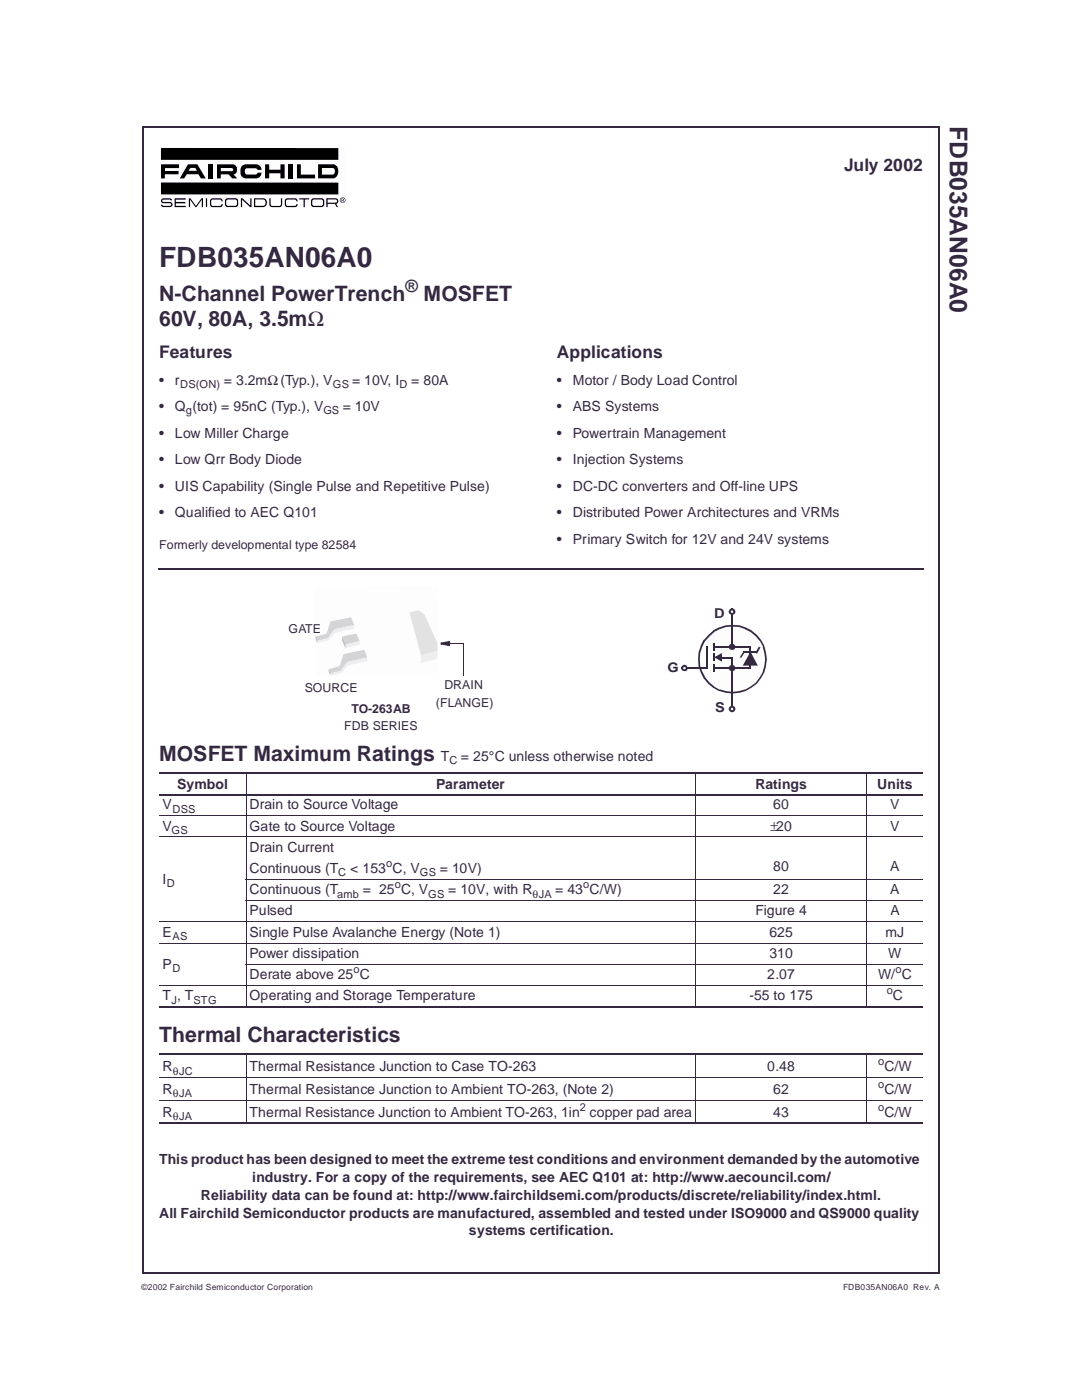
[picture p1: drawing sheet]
<svg xmlns="http://www.w3.org/2000/svg" width="216mm" height="279mm" viewBox="0 0 216 279" stroke-linecap="round" stroke-linejoin="round" font-family="sans-serif">
<path d="M28.6 25.2v228.8M28.6 25.4h159M187.4 25.4v228.8M28.4 254h159" fill="none" stroke="#352942" stroke-width=".34"/>
<path d="M31.9 29.5h37v11.9h-37z" fill="#fefdfd"/>
<g fill="#000">
<path d="M32.1 32.8h3.6v.7h-2.8v.6h2.7v.7h-2.7v.8h-.8zM34.8 39.6h2.2l.1 .2h-2v.5h1.9v.3h-1.9v.5h2v.2h-2.3zM37.7 39.6h.3l1.1 1.5 1.1-1.5h.3v1.7h-.2v-1.5l-1.1 1.5h-.2l-1.1-1.5v1.5h-.2zM41.1 39.6h.2v1.7h-.2zM41.6 32.8h.8v2.8h-.8zM48.2 33.2l.5-.4h.4h2a1.12 1.12 0 0 1 1.1 1.1h-.8l-.4-.3h-1.9a.7 .7 0 0 0 .2 1.2h1.7l.4-.3h.8a1.08 1.08 0 0 1-1.1 1.1h-2a1.46 1.46 0 0 1-.9-2.4zM52.9 32.8h.8v1.1h2.3v-1.1h.8v2.8h-.8v-1h-2.3v1h-.8zM53.7 39.6h.3v1.2l.1 .3h1.8l.2-.4v-1.1h.2v1.1a.54 .54 0 0 1-.5 .6h-1.8l-.3-.5zM57.7 32.8h.8v2.8h-.8zM59.3 32.8h.7v2h2.9v.8h-3.6zM59.7 39.6h2v.2h-.9v1.5h-.2v-1.5h-.9zM32.1 29.5l35.4 .1v2.3h-35.4z"/>
<path d="M32.1 36.4h35.4v2.4h-35.4zM32.2 39.8l.5-.2h1.4l.2 .4-.6-.2h-1l-.3 .3 .3 .2h1.2a.51 .51 0 0 1 .5 .5 .51 .51 0 0 1-.5 .5h-1.5l-.3-.5h.3l.2 .3h1.3l.3-.3-.3-.2h-1.3a.47 .47 0 0 1-.4-.3 .47 .47 0 0 1 0-.5zM42 39.8l.4-.2h1.5a.54 .54 0 0 1 .5 .6h-.2v-.2l-.3-.2h-1.4l-.3 .2-.1 .8 .4 .3h1.4l.3-.2v-.2h.2a.54 .54 0 0 1-.5 .6h-1.7a1.27 1.27 0 0 1-.2-1.5zM48.1 39.6h.3l1.5 1.4v-1.4h.3v1.7h-.3l-1.6-1.5v1.5h-.2zM56.9 39.8l.5-.2h1.4a.54 .54 0 0 1 .6 .6h-.3v-.2l-.3-.2h-1.4l-.3 .2v.8l.3 .3h1.4l.3-.2v-.2h.3a.54 .54 0 0 1-.6 .6h-1.7a1.27 1.27 0 0 1-.2-1.5z"/>
<path d="M37.5 32.8l-1.6 2.8h.8l.6-.8h2.3l.5 .8h.9l-1.6-2.8zM38 33.5h1l.3 .6h-1.7z"/>
<path d="M43.3 32.8v2.8h.8v-.8h1.5l.7 .8h1l-.7-.8a1.04 1.04 0 0 0 .7-1 1.04 1.04 0 0 0-.9-1zM44.1 33.5h2.1a.31 .31 0 0 1 .3 .3 .31 .31 0 0 1-.3 .4h-2.1z"/>
<path d="M45 39.8a1.27 1.27 0 0 0 .1 1.4h2.2a1.19 1.19 0 0 0 0-1.6h-1.9zM45.2 40l.3-.2 1.6 .1a.94 .94 0 0 1 .1 1l-.3 .2-1.6-.1a.95 .95 0 0 1-.1-1z"/>
<path d="M50.7 39.6v1.7h1.8a.89 .89 0 0 0 .8-1 .89 .89 0 0 0-1.1-.7zM50.9 39.8h1.6a.67 .67 0 0 1 .5 .6 .67 .67 0 0 1-.5 .7h-1.6z"/>
<path d="M62.1 39.8a1.27 1.27 0 0 0 .2 1.5h2.1a1.19 1.19 0 0 0 0-1.7h-1.8zM62.5 39.9h1.8a.95 .95 0 0 1 .1 1l-.3 .2-1.6-.1a.95 .95 0 0 1-.1-1z"/>
<path d="M63.5 32.8v2.8h3.1a1.55 1.55 0 0 0 .9-1.4 1.55 1.55 0 0 0-.9-1.4zM64.2 33.5h2.2a.72 .72 0 0 1 .4 .7 .72 .72 0 0 1-.4 .7l-2.2-.1z"/>
<path d="M67.9 39.9a.5 .5 0 0 1 1 0 .5 .5 0 0 1-1 0zM67.8 39.9a.56 .56 0 0 0 1.1 0 .56 .56 0 0 0-1.1 0zM68.2 39.6v.7l.1-.3 .4 .3-.2-.3 .1-.2v-.1zM68.3 39.7h.2v.2h-.2z"/>
<path d="M65.1 39.6v1.7h.3v-.6h1.4l.4 .6h.3l-.4-.6 .1-.1a.63 .63 0 0 0 .2-.9l-.6-.1zM65.4 39.8h1.6l.3 .4-.4 .2h-1.5z"/>
</g>
<g fill="none" stroke="#352942" stroke-width=".2">
<path d="M49.1 154.2v46.9M138.8 154.2v46.9M173 154.2v46.9M31.8 162.8h152.4M31.8 167h152.4M49 175.5h135.2M49 179.7h135.2M31.8 184h152.4M31.8 188.2h152.4M31.8 196.7h152.4M49 192.4h135.2M31.8 215h152.4"/>
<path d="M31.8 219.6h152.4M49.1 210.2v14.2M138.8 210.2v14.2M173 210.2v14.2"/>
</g>
<path d="M31.8 154.3h152.4M31.8 158.6h152.4M31.8 200.9h152.4M31.8 210.4h152.4M31.8 224.2h152.4" fill="none" stroke="#352942" stroke-width=".34"/>
<g fill="#352942">
<path d="M31.6 113.4h.2v.3h-.2z"/>
<path d="M184.2 113.4h.1v.3h-.1z"/>
</g>
<path d="M31.8 113.5h152.4" fill="none" stroke="#352942" stroke-width=".34"/>
<circle cx="146.1" cy="131.6" r="6.7" fill="#fefdfd"/>
<g fill="#352942">
<path d="M140.4 127.7h.1a6.7 6.7 0 0 1 3-2.5 6.8 6.8 0 0 1 9.5 6.4h-.3l-.4-2.6-.7-1.2-1.8-1.7-2.3-1h-2.7l-1.2 .5-1.2 .5-1.7 1.7-1 2.4-.1 1.4 .1 1.3 1 2.3 1.7 1.8 1.2 .7 2.6 .4 2.5-.5-.1 .1a6.4 6.4 0 0 0 3.7-3.7l-.1 .1 .5-2.5h.3a6.9 6.9 0 0 1-8.9 6.5 6.9 6.9 0 0 1-3.7-10.4z"/>
<path d="M152.7 131.6h.3z"/>
<path d="M145.9 129h.3v.2h-.3z"/>
<path d="M145.9 121.4h.3v.2h-.3z"/>
</g>
<path d="M146.1 121.6v7.4" fill="none" stroke="#352942" stroke-width=".34"/>
<g fill="#352942">
<path d="M145.9 131.1h.3v.1h-.3z"/>
<path d="M145.9 142h.3v.1h-.3z"/>
</g>
<path d="M146.1 131.2v10.8" fill="none" stroke="#352942" stroke-width=".34"/>
<g fill="#352942">
<path d="M141.1 133.2h.1v.3h-.1z"/>
<path d="M135.9 133.2h.2v.3h-.2z"/>
</g>
<path d="M136.1 133.3h5" fill="none" stroke="#352942" stroke-width=".34"/>
<g fill="#352942">
<path d="M142.3 128.3h.3v.1h-.3z"/>
<path d="M142.3 129.7h.3v.2h-.3z"/>
<path d="M142.3 128.4h.3v1.3h-.3z"/>
<path d="M142.3 133.2h.2v.3h-.2z"/>
<path d="M149.6 133.2h.2v.3h-.2z"/>
</g>
<path d="M142.5 133.3h7.1" fill="none" stroke="#352942" stroke-width=".34"/>
<g fill="#352942">
<path d="M142.5 131.2l1.5-.9v.4l-1.1 .6-.1-.2 1.2 .6-.2 .2-.1-.7h.3v.9z"/>
<path d="M143.7 130.6h.3v.6h-.3z"/>
<path d="M143.9 131.1h.1v.3h-.1z"/>
<path d="M146.1 131.1h.1v.3h-.1z"/>
</g>
<path d="M142.9 131.2l1-.6v1.2z" fill="#352942"/>
<path d="M144 131.2h2.1" fill="none" stroke="#352942" stroke-width=".34"/>
<g fill="#352942">
<path d="M149.6 128.9h.2v.4h-.2z"/>
<path d="M142.4 128.9h.2v.4h-.2z"/>
</g>
<path d="M142.6 129.1h7" fill="none" stroke="#352942" stroke-width=".34"/>
<g fill="#352942">
<path d="M149.5 133.2h.3v.1h-.3z"/>
<path d="M149.5 129h.3v.2h-.3z"/>
</g>
<path d="M149.6 129.2v4" fill="none" stroke="#352942" stroke-width=".34"/>
<g fill="#352942">
<path d="M140.9 128.9h.3v.1h-.3z"/>
<path d="M140.9 133.2h.3v.1h-.3z"/>
</g>
<path d="M141.1 129v4.2" fill="none" stroke="#352942" stroke-width=".34"/>
<g fill="#352942">
<path d="M142.3 130.4h.3v.2h-.3z"/>
<path d="M142.3 131.8h.3v.2h-.3z"/>
<path d="M142.3 130.6h.3v1.2h-.3z"/>
<path d="M142.3 132.5h.3v.2h-.3z"/>
<path d="M142.3 133.9h.3v.2h-.3z"/>
<path d="M142.3 132.7h.3v1.2h-.3z"/>
<path d="M145.6 128.7l.4-.3a.74 .74 0 0 1 .7 .6l-.3 .2-.2-.3h.1l-.3-.1h.2l-.4 .1h.1l-.2 .3v-.2l.2 .4-.1-.1h.6l-.2 .1 .2-.4 .3 .2a.66 .66 0 0 1-.8 .5 .66 .66 0 0 1-.3-1z"/>
<path d="M146.4 129v.2l.3-.2v.2z"/>
<path d="M145.6 132.9l.4-.2a.74 .74 0 0 1 .7 .6l-.3 .1-.2-.3 .1 .1-.3-.2h.2l-.4 .2 .1-.1-.2 .3v-.1l.2 .3-.1-.1h.6l-.2 .1 .2-.3 .3 .1a.66 .66 0 0 1-.8 .5 .66 .66 0 0 1-.3-1z"/>
<path d="M146.4 133.3v.1l.3-.1v.1z"/>
</g>
<g fill="#352942">
<circle cx="146.1" cy="129.1" r=".5"/>
<circle cx="146.1" cy="133.3" r=".5"/>
</g>
<circle cx="146.1" cy="122.1" r=".5" fill="#fefdfd"/>
<g fill="#352942">
<path d="M145.6 121.7l.4-.3a.74 .74 0 0 1 .7 .6l-.3 .2-.2-.4 .1 .1-.3-.2h.2l-.4 .2 .1-.1-.2 .4v-.2l.2 .3h-.1h.6h-.2l.2-.3 .3 .2a.66 .66 0 0 1-.8 .4 .66 .66 0 0 1-.3-.9z"/>
<path d="M146.4 122v.2l.3-.2v.2z"/>
</g>
<circle cx="146.1" cy="141.5" r=".47" fill="#fefdfd"/>
<g fill="#352942">
<path d="M145.6 141l.5-.1 .5 .1 .1 .4-.3 .2-.2-.4 .2 .1h-.6l.1-.1-.2 .4v-.2l.2 .3-.1-.1 .4 .2h-.2l.3-.2-.1 .1 .2-.3 .3 .2a.67 .67 0 0 1-.9 .5 .67 .67 0 0 1-.2-1.1z"/>
<path d="M146.4 141.4v.2l.3-.2v.2z"/>
</g>
<circle cx="136.5" cy="133.3" r=".47" fill="#fefdfd"/>
<g fill="#352942">
<path d="M136.1 132.9l.6-.2 .3 .1 .2 .5-.4 .1v-.3v.1l-.3-.2h.2l-.4 .2 .1-.1-.1 .3v-.1l.1 .3-.1-.1h.6l-.1 .2v-.4l.4 .1a.62 .62 0 0 1-.9 .5 .62 .62 0 0 1-.2-1z"/>
<path d="M136.8 133.3l.4 .1z"/>
<path d="M148.4 130l.2 .2-.1 .1-.2-.2z"/>
<path d="M147.6 131.1h.1l.2 .1v.1z"/>
<path d="M148.3 130.1l.2 .2-.6 .9-.2-.1z"/>
<path d="M149.8 130l1.4 2.8h-2.8v-.3l2.7 .1-.4 .2-1.2-2.3z"/>
<path d="M149.6 130.3l.3 .2-1.3 2.3h-.4z"/>
<path d="M148.3 130h.1v.4h-.1z"/>
<path d="M150.9 130h.2v.4h-.2z"/>
</g>
<path d="M149.7 130.4l1.2 2.3h-2.5z" fill="#352942"/>
<path d="M148.4 130.2h2.5" fill="none" stroke="#352942" stroke-width=".34"/>
<g fill="#352942">
<path d="M150.8 130.1l.4 .2-.1 .2-.4-.2z"/>
<path d="M151.4 129l.3 .2v.2l-.4-.2z"/>
<path d="M151.3 129.2l.4 .2-.5 .9-.4-.2z"/>
</g>
<path d="M62.6 117.3l24.6-.4 .4 17.7-24.7 .4z" fill="#fefdfd"/>
<path d="M81.7 122.2l1.8-.4 1.2 .9 2.6 5.5v1.7l-3.2 1z" fill="#e2e2e2"/>
<path d="M84 130.7l3.3-.8-.1 1.6-3.2 .8z" fill="#eee"/>
<path d="M68.3 127l2.8-.6 .6 1.6-2.7 .6z" fill="#d2d2d2"/>
<path d="M69 128.6l2.7-.6v.7l-2.8 .7z" fill="#eee"/>
<path d="M68.3 127l.7 1.6-.1 .8-.6-1.6z" fill="#c1c1c1"/>
<path d="M65.5 133.6l2.1-.6 .5 .9-2.1 .5z" fill="#d2d2d2"/>
<path d="M66 134.4l2.1-.5 .2 .4-2.3 .5z" fill="#eee"/>
<path d="M68.5 130.5l4.2-.8 .6 1.5-4 .9z" fill="#d2d2d2"/>
<path d="M69.3 132.1l4-.9v.8l-4 .8z" fill="#eee"/>
<path d="M68.5 130.5l.9 1.6-1 1.3-.4-1z" fill="#d2d2d2"/>
<path d="M69.4 132.1l.4 .3-1 1.1-.4-.1z" fill="#eee"/>
<path d="M65.5 133.6l.5 .8v.4l-.4-.8z" fill="#c1c1c1"/>
<path d="M68 132.4l.4 1-.3 .5-.5-.8z" fill="#d2d2d2"/>
<path d="M68.4 133.4l.4 .1-.5 .8-.2-.4z" fill="#eee"/>
<path d="M62.9 127l2.1-.5 .4 .9-2 .5z" fill="#d2d2d2"/>
<path d="M63.4 127.9l2-.5 .2 .4-2.3 .5z" fill="#eee"/>
<path d="M65.9 124l4.2-.8 .6 1.5-4 .9z" fill="#d2d2d2"/>
<path d="M66.7 125.6l4-.9-.1 .8-3.9 .8z" fill="#eee"/>
<path d="M65.9 124l.8 1.6-.9 1.3-.4-1z" fill="#d2d2d2"/>
<path d="M66.7 125.6l.5 .3-1 1.1-.4-.1z" fill="#eee"/>
<path d="M62.9 127l.5 .9-.1 .4-.3-.8z" fill="#c1c1c1"/>
<path d="M65.4 125.9l.4 1-.4 .5-.4-.8z" fill="#d2d2d2"/>
<path d="M65.8 126.9l.4 .1-.6 .8-.2-.4z" fill="#eee"/>
<g fill="#352942">
<path d="M89.1 128.3h.8v.2h-.8z"/>
<path d="M87.9 128.3l1.8-.4 .2 .4-.2-.4 .1 .4-1.8 .3v-.3l1.8 .3-.1 .3-.7-.3 .2-.3 .7 .3-.2 .3-1.8-.3z"/>
<path d="M88.7 128.4l1-.5 .2 .4-.7 .3z"/>
<path d="M92.5 134.7l.2 .1z"/>
</g>
<path d="M88 128.4l1.8-.3-.7 .3 .7 .4z" fill="#352942"/>
<path d="M92.6 128.3v6.4" fill="none" stroke="#352942" stroke-width=".2"/>
<path d="M89.9 128.3v.2z" fill="#352942"/>
<path d="M89.9 128.4h2.7" fill="none" stroke="#352942" stroke-width=".2"/>
<text font-size="5.6" fill="#352942" x="31.8" y="53.3">FDB035AN06A0</text>
<text font-size="4.9" fill="#352942" x="189.5" y="25.2" transform="rotate(90 189.5 25.2)">FDB035AN06A0</text>
<g font-size="4.2" fill="#352942">
<text x="31.8" y="65">60V, 80A, 3.5mΩ</text>
<text x="31.8" y="60">N-Channel PowerTrench</text>
<text x="84.5" y="60">MOSFET</text>
<text x="31.8" y="151.9">MOSFET Maximum Ratings</text>
<text x="31.8" y="207.9">Thermal Characteristics</text>
</g>
<g font-size="3.5" fill="#352942">
<text x="168.4" y="34.1">July 2002</text>
<text x="31.8" y="71.5">Features</text>
<text x="111.1" y="71.5">Applications</text>
</g>
<text font-size="3.4" fill="#352942" x="80.9" y="58.3">®</text>
<g font-size="2.8" fill="#352942">
<text x="31.8" y="76.8">•</text>
<text x="34.9" y="76.8">r</text>
<text x="44.6" y="76.8">= 3.2mΩ (Typ.), V</text>
<text x="70.3" y="76.8">= 10V, I</text>
<text x="82.1" y="76.8">= 80A</text>
<text x="111.1" y="76.8">•</text>
<text x="114.3" y="76.8">Motor / Body Load Control</text>
<text x="31.8" y="82">•</text>
<text x="34.9" y="82">Q (tot) = 95nC (Typ.), V</text>
<text x="68.4" y="82">= 10V</text>
<text x="111.1" y="82">•</text>
<text x="114.3" y="82">ABS Systems</text>
<text x="31.8" y="87.4">•</text>
<text x="34.9" y="87.4">Low Miller Charge</text>
<text x="111.1" y="87.4">•</text>
<text x="114.3" y="87.4">Powertrain Management</text>
<text x="31.8" y="92.6">•</text>
<text x="34.9" y="92.6">Low Qrr Body Diode</text>
<text x="111.1" y="92.6">•</text>
<text x="114.3" y="92.6">Injection Systems</text>
<text x="31.8" y="98">•</text>
<text x="34.9" y="98">UIS Capability (Single Pulse and Repetitive Pulse)</text>
<text x="111.1" y="98">•</text>
<text x="114.3" y="98">DC-DC converters and Off-line UPS</text>
<text x="31.8" y="103.2">•</text>
<text x="34.9" y="103.2">Qualified to AEC Q101</text>
<text x="111.1" y="103.2">•</text>
<text x="114.3" y="103.2">Distributed Power Architectures and VRMs</text>
<text x="111.1" y="108.5">•</text>
<text x="114.3" y="108.5">Primary Switch for 12V and 24V systems</text>
<text x="88" y="151.9">T</text>
<text x="92" y="151.9">= 25°C unless otherwise noted</text>
<text x="32.5" y="161.5">V</text>
<text x="35.3" y="157.5">Symbol</text>
<text x="49.8" y="161.5">Drain to Source Voltage</text>
<text x="87.1" y="157.5">Parameter</text>
<text x="150.7" y="157.5">Ratings</text>
<text x="154.3" y="161.5">60</text>
<text x="175" y="157.5">Units</text>
<text x="177.7" y="161.5">V</text>
<text x="32.5" y="165.8">V</text>
<text x="49.8" y="165.8">Gate to Source Voltage</text>
<text x="153.8" y="165.8">±20</text>
<text x="177.7" y="165.8">V</text>
<text x="49.8" y="170">Drain Current</text>
<text x="154.3" y="173.8">80</text>
<text x="177.7" y="173.8">A</text>
<text x="32.5" y="176.4">I</text>
<text x="49.8" y="178.5">Continuous (T</text>
<text x="49.8" y="174.2">Continuous (T</text>
<text x="69.9" y="174.2">&lt; 153 C, V</text>
<text x="72.4" y="178.5">= 25 C, V</text>
<text x="87.7" y="174.2">= 10V)</text>
<text x="89.4" y="178.5">= 10V, with R</text>
<text x="110.8" y="178.5">= 43 C/W)</text>
<text x="154.3" y="178.5">22</text>
<text x="177.7" y="178.5">A</text>
<text x="49.8" y="182.7">Pulsed</text>
<text x="150.7" y="182.7">Figure 4</text>
<text x="177.7" y="182.7">A</text>
<text x="32.5" y="186.9">E</text>
<text x="49.8" y="186.9">Single Pulse Avalanche Energy (Note 1)</text>
<text x="49.8" y="191.2">Power dissipation</text>
<text x="153.5" y="186.9">625</text>
<text x="153.5" y="191.2">310</text>
<text x="176.7" y="186.9">mJ</text>
<text x="177.2" y="191.2">W</text>
<text x="32.5" y="193.3">P</text>
<text x="49.8" y="195.4">Derate above 25 C</text>
<text x="153.1" y="195.4">2.07</text>
<text x="175.2" y="195.4">W/ C</text>
<text x="32.5" y="199.6">T , T</text>
<text x="49.8" y="199.6">Operating and Storage Temperature</text>
<text x="149.5" y="199.6">-55 to 175</text>
<text x="178.2" y="199.6">C</text>
<text x="32.5" y="213.7">R</text>
<text x="49.8" y="213.7">Thermal Resistance Junction to Case TO-263</text>
<text x="153.1" y="213.7">0.48</text>
<text x="176.5" y="213.7">C/W</text>
<text x="32.5" y="218.3">R</text>
<text x="49.8" y="218.3">Thermal Resistance Junction to Ambient TO-263, (Note 2)</text>
<text x="154.3" y="218.3">62</text>
<text x="176.5" y="218.3">C/W</text>
<text x="32.5" y="222.9">R</text>
<text x="49.8" y="222.9">Thermal Resistance Junction to Ambient TO-263, 1in copper pad area</text>
<text x="154.3" y="222.9">43</text>
<text x="176.5" y="222.9">C/W</text>
<text x="31.8" y="232.4">This product has been designed to meet the extreme test conditions and environment demanded by the automotive</text>
<text x="40.1" y="239.5">Reliability data can be found at: http://www.fairchildsemi.com/products/discrete/reliability/index.html.</text>
<text x="50.3" y="236">industry. For a copy of the requirements, see AEC Q101 at: http://www.aecouncil.com/</text>
<text x="31.8" y="243">All Fairchild Semiconductor products are manufactured, assembled and tested under ISO9000 and QS9000 quality</text>
<text x="93.6" y="246.5">systems certification.</text>
</g>
<g font-size="2.7" fill="#352942">
<text x="142.5" y="123.3">D</text>
<text x="133.2" y="134.2">G</text>
<text x="142.7" y="142.1">S</text>
</g>
<g font-size="2.5" fill="#352942">
<text x="31.8" y="109.6">Formerly developmental type 82584</text>
<text x="57.6" y="126.4">GATE</text>
<text x="88.7" y="137.6">DRAIN</text>
<text x="60.8" y="138.1">SOURCE</text>
<text x="70.1" y="142.2">TO-263AB</text>
<text x="87" y="141.1">(FLANGE)</text>
<text x="68.7" y="145.7">FDB SERIES</text>
</g>
<g font-size="2.2" fill="#352942">
<text x="35.9" y="77.5">DS(ON)</text>
<text x="66.4" y="77.5">GS</text>
<text x="79.7" y="77.5">D</text>
<text x="37.1" y="82.7">g</text>
<text x="64.5" y="82.7">GS</text>
<text x="89.7" y="152.6">C</text>
<text x="34.2" y="166.4">GS</text>
<text x="34.4" y="162.2">DSS</text>
<text x="77.1" y="173.1">o</text>
<text x="33.3" y="177">D</text>
<text x="67.3" y="179.1">amb</text>
<text x="67.5" y="174.9">C</text>
<text x="78.8" y="177.3">o</text>
<text x="83.8" y="174.9">GS</text>
<text x="85.5" y="179.1">GS</text>
<text x="106.3" y="179.1">θJA</text>
<text x="116.4" y="177.3">o</text>
<text x="34.4" y="187.6">AS</text>
<text x="34.4" y="194">D</text>
<text x="70.6" y="194.2">o</text>
<text x="178.7" y="194.2">o</text>
<text x="34.2" y="200.3">J</text>
<text x="38.6" y="200.3">STG</text>
<text x="177" y="198.5">o</text>
<text x="34.5" y="214.5">θJC</text>
<text x="175.2" y="212.6">o</text>
<text x="34.5" y="219">θJA</text>
<text x="115.7" y="221.7">2</text>
<text x="175.2" y="217.2">o</text>
<text x="175.2" y="221.7">o</text>
<text x="34.5" y="223.6">θJA</text>
</g>
<g font-size="1.7" fill="#352942">
<text x="28.2" y="257.5">©2002 Fairchild Semiconductor Corporation</text>
<text x="168.3" y="257.5">FDB035AN06A0 Rev. A</text>
</g>
</svg>
